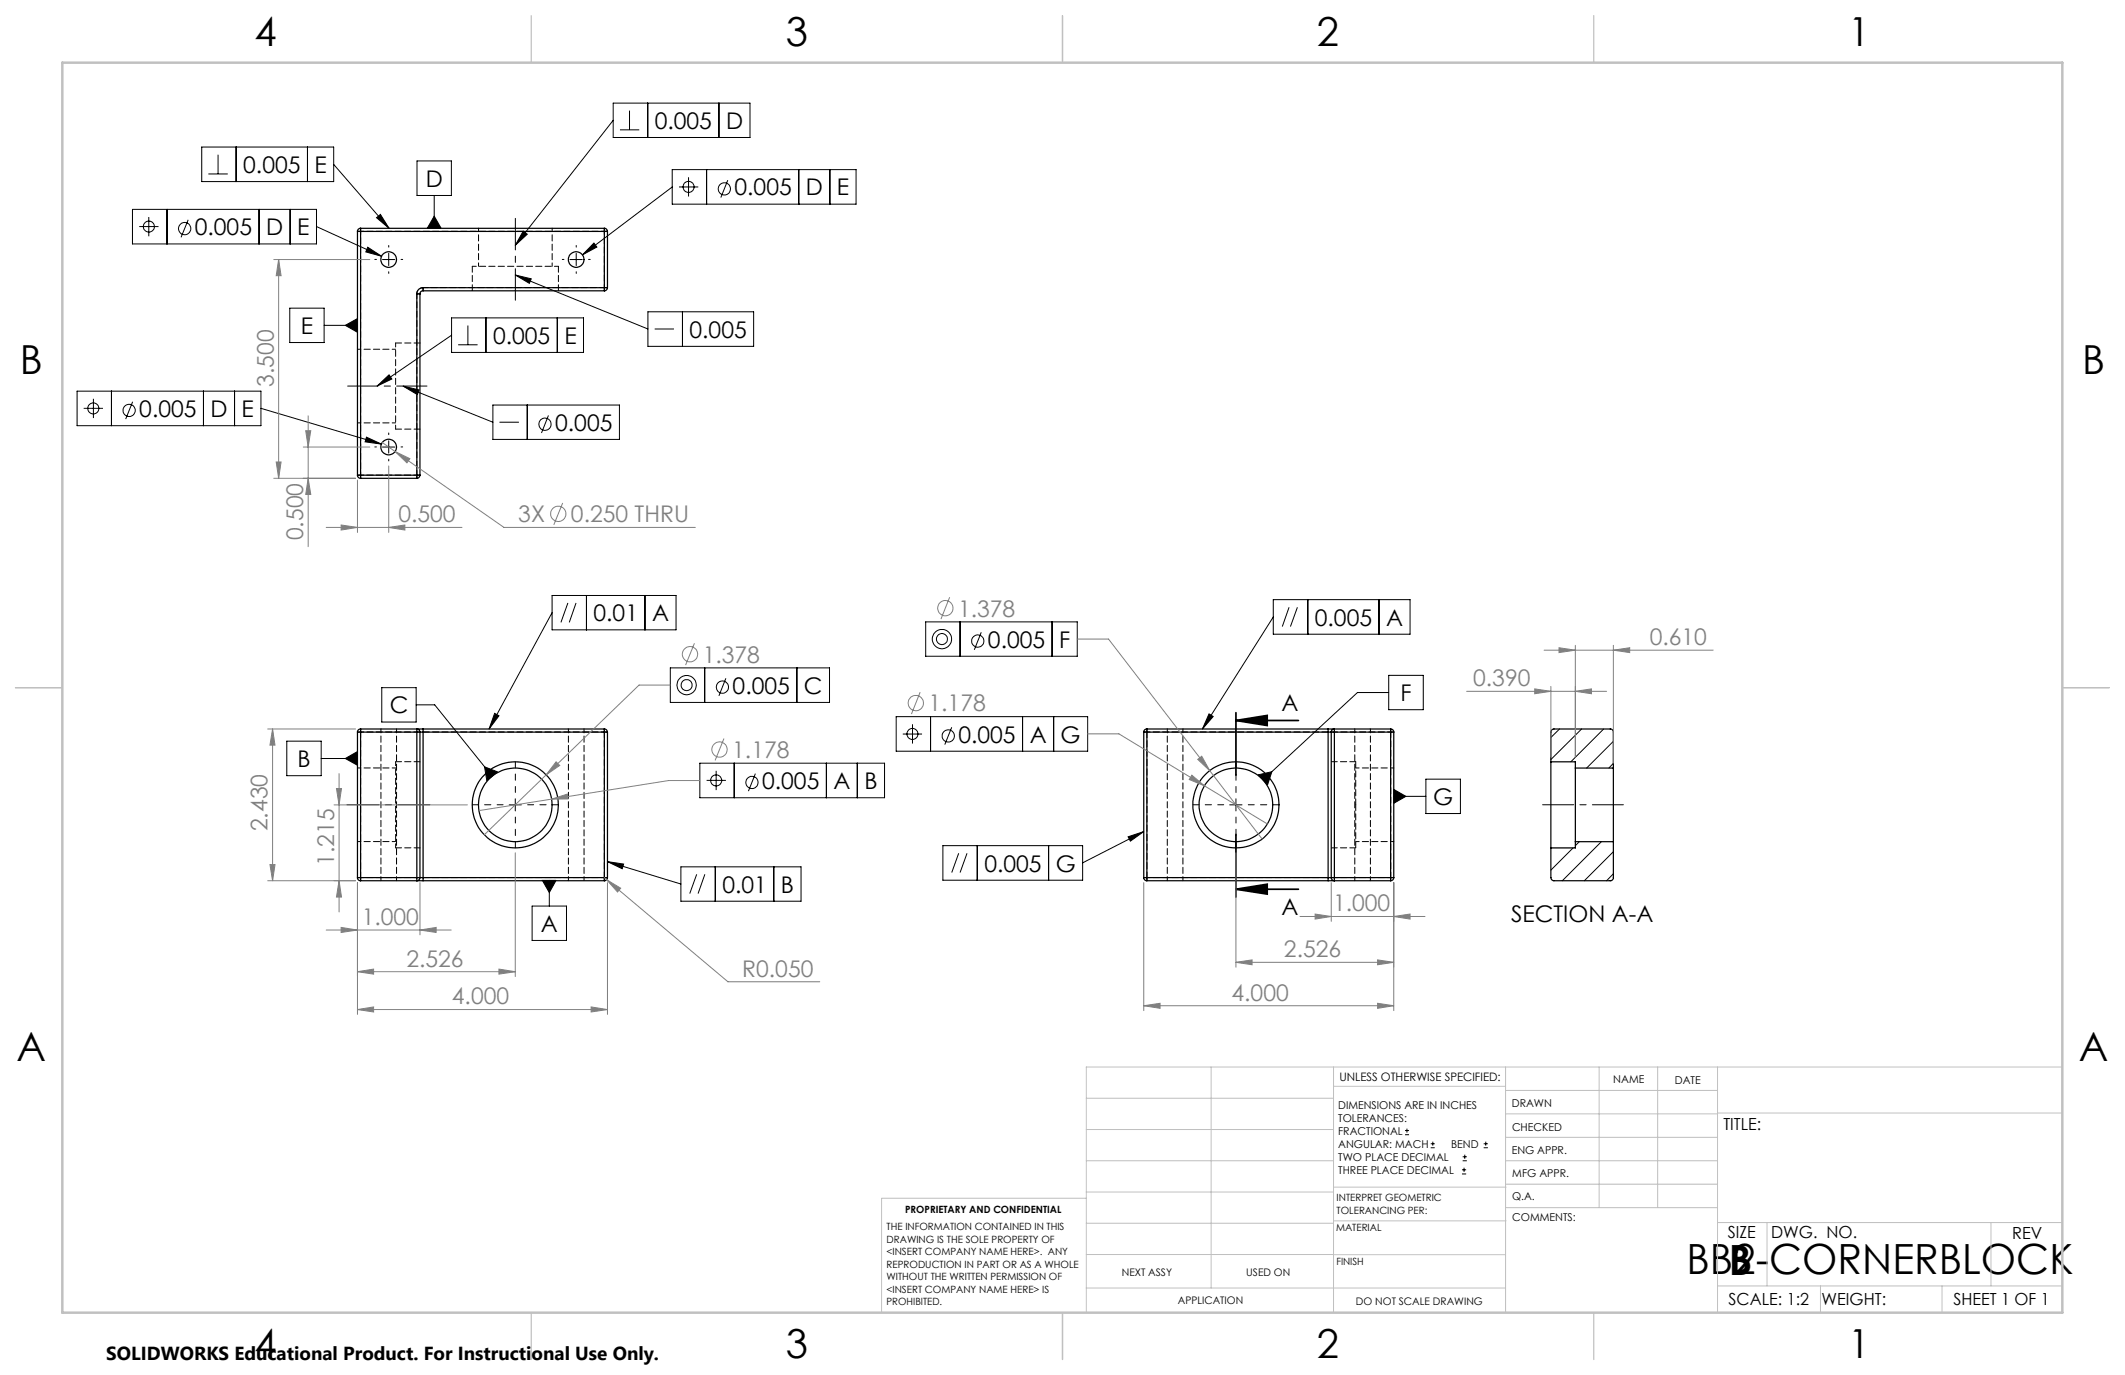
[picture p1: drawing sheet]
<svg xmlns="http://www.w3.org/2000/svg" width="432mm" height="279mm" viewBox="0 0 432 279" stroke-linecap="round" stroke-linejoin="round" font-family="sans-serif">
<g fill="none" stroke="#000" stroke-width=".25">
<path d="M72.6 47h.7M72.6 47v49.6M73.3 46.4v.6M73.3 46.4a.6 .6 0 0 0-.7 .6M73.3 47v49.6M73.3 46.4h49.5M73.3 47h49.5M84.7 59.7h.6M84.7 59.7v36.9M85.3 59.7v36.9M86 58.5a1.21 1.21 0 0 0-1.3 1.2M86 58.5v.6"/>
<path d="M86 59.1a.6 .6 0 0 0-.7 .6M86 58.5h36.8M86 59.1h36.8M122.8 47h.6M122.8 46.4v.6M122.8 46.4a.66 .66 0 0 1 .6 .6M122.8 58.5h.6M122.8 58.5v.6M122.8 47v11.5M123.4 58.5a.66 .66 0 0 1-.6 .6M123.4 47v11.5M72.6 96.6h.7"/>
<path d="M72.6 96.6a.6 .6 0 0 0 .7 .6M73.3 96.6v.6M73.3 96.6h11.4M73.3 97.2h11.4M84.7 96.6h.6M84.7 96.6v.6M85.3 96.6a.66 .66 0 0 1-.6 .6M72.6 148.8h.7M72.6 148.8v29.5M73.3 148.1v.7M73.3 148.1a.6 .6 0 0 0-.7 .7M73.3 148.1h11.4"/>
<path d="M73.3 148.8h11.4M73.3 148.8v29.5M84.7 148.1v.7M84.7 148.8h.6M84.7 148.1a.66 .66 0 0 1 .6 .7M84.7 148.1h1.3M84.7 148.8v29.5M85.3 148.8h.7M85.3 148.8v29.5M86 148.1v.7M86 148.1h36.8M86 148.8h36.8"/>
<path d="M86 148.8v29.5M122.8 148.1v.7M122.8 148.8h.6M122.8 148.1a.66 .66 0 0 1 .6 .7M122.8 148.8v29.5M123.4 148.8v29.5M232.4 148.8h.6M232.4 148.8v29.5M233 148.1v.7M233 148.1a.6 .6 0 0 0-.6 .7M233 148.1h36.9M233 148.8h36.9"/>
<path d="M233 148.8v29.5M269.9 148.8h.6M269.9 148.1v.7M269.9 148.1h1.2M269.9 148.8v29.5M270.5 148.8h.6M270.5 148.8v29.5M271.1 148.1v.7M271.1 148.1a.6 .6 0 0 0-.6 .7M271.1 148.1h11.5M271.1 148.8h11.5M271.1 148.8v29.5"/>
<path d="M282.6 148.1v.7M282.6 148.1a.6 .6 0 0 1 .6 .7M282.6 148.8h.6M282.6 148.8v29.5M283.2 148.8v29.5M315.1 154.8v-6a.66 .66 0 0 1 .7-.7h11.4a.6 .6 0 0 1 .6 .7v7.3M315.1 154.8v17.5M315.1 154.8h5v1.3M320.1 156.1v14.9M320.1 156.1h7.7M327.8 156.1v14.9M72.6 178.3h.7"/>
<path d="M72.6 178.3a.6 .6 0 0 0 .7 .7M73.3 178.3v.7M73.3 178.3h11.4M73.3 179h11.4M84.7 178.3v.7M84.7 178.3h.6M84.7 179h1.3M85.3 178.3a.66 .66 0 0 1-.6 .7M85.3 178.3h.7M86 178.3v.7M86 178.3h36.8M86 179h36.8"/>
<path d="M122.8 178.3v.7M122.8 178.3h.6M123.4 178.3a.66 .66 0 0 1-.6 .7M232.4 178.3h.6M232.4 178.3a.6 .6 0 0 0 .6 .7M233 178.3v.7M233 178.3h36.9M233 179h36.9M269.9 178.3h.6M269.9 178.3v.7M269.9 179h1.2M270.5 178.3h.6"/>
<path d="M270.5 178.3a.6 .6 0 0 0 .6 .7M271.1 178.3v.7M271.1 178.3h11.5M271.1 179h11.5M282.6 178.3v.7M282.6 178.3h.6M283.2 178.3a.6 .6 0 0 1-.6 .7M320.1 171v1.3h-5M320.1 171h7.7M327.8 171v7.3a.6 .6 0 0 1-.6 .7h-11.4a.66 .66 0 0 1-.7-.7v-6"/>
<circle cx="79" cy="52.7" r="1.58"/>
<circle cx="117.1" cy="52.7" r="1.58"/>
<circle cx="79" cy="90.8" r="1.58"/>
<circle cx="104.7" cy="163.5" r="8.7"/>
<circle cx="104.7" cy="163.5" r="7.5"/>
<circle cx="251.1" cy="163.5" r="8.7"/>
<circle cx="251.1" cy="163.5" r="7.5"/>
</g>
<path d="M113.5 54.1h-17.5M80.4 69.7v17.5M80.4 154.8v17.5" fill="none" stroke="#000" stroke-width=".2" stroke-dasharray="1.3 .6" stroke-dashoffset=".5"/>
<g fill="none" stroke="#000" stroke-width=".2" stroke-dasharray="1.3 .6">
<path d="M73.3 47v-.6M73.3 47h-.7M86 59.1v-.7M122.8 47v-.6M122.8 47h.6M122.8 58.4h.6M122.8 59.1v-.7M73.3 96.5h-.7M73.3 97.2v-.7M84.7 97.2v-.7M73.3 148.7v-.6M73.3 148.7h-.7"/>
<path d="M122.8 148.7v-.6M123.4 148.7h-.6M233.1 148.7h-.7M233.1 148.7v-.6M282.6 148.7v-.6M283.2 148.7h-.6M72.6 178.3h.7M73.3 179v-.7M122.8 179v-.7M122.8 178.3h.6M232.4 178.3h.7M233.1 179v-.7"/>
<path d="M282.6 179v-.7M282.6 178.3h.6"/>
</g>
<g fill="none" stroke="#000" stroke-width=".2" stroke-dasharray="1.3 .6" stroke-dashoffset=".1">
<path d="M96 54.1v5M113.5 59.1v-5M85.3 69.7h-4.9M80.4 87.2h4.9M85.3 154.8h-4.9M122.8 148.7v29.6M275.5 154.8h-5M282.6 148.7v29.6M73.3 178.3v-29.6M80.4 172.3h4.9M233.1 178.3v-29.6M270.5 172.3h5"/>
<path d="M275.5 163.5v-8.7M275.5 172.3v-8.8"/>
</g>
<g fill="none" stroke="#000" stroke-width=".2" stroke-dasharray="1.3 .6" stroke-dashoffset=".6">
<path d="M73.3 47h49.5M84.7 59.7a1.27 1.27 0 0 1 1.3-1.3M97.2 46.4v7.7M112.2 54.1v-7.7M122.8 47v11.4M80.4 71h-7.8M72.6 85.9h7.8M73.3 96.5v-49.5M84.7 96.5h-11.4M73.3 148.7h49.5M80.4 156h-7.8M233.1 148.7h49.5"/>
<path d="M283.2 156h-7.7M72.6 171h7.8M122.8 178.3h-49.5M275.5 171h7.7M282.6 178.3h-49.5"/>
</g>
<path d="M77.4 148.1v30.9M115.5 148.1v30.9M237.2 148.1v30.9M275.3 148.1v30.9M80.6 179v-30.9M118.7 179v-30.9M240.4 179v-30.9M278.5 179v-30.9" fill="none" stroke="#000" stroke-width=".2" stroke-dasharray="1.3 .6" stroke-dashoffset=".4"/>
<path d="M84.7 59.7v36.8M85.3 59.7h-.6M122.8 58.4h-36.8M85.3 96.5h-.6" fill="none" stroke="#000" stroke-width=".2" stroke-dasharray="1.3 .6" stroke-dashoffset=".3"/>
<g fill="none" stroke="#000" stroke-width=".2">
<path d="M41 29.9h26.8v7h-26.8zM42.3 35.3h4M44.3 31.4v3.9M48 29.9v7M62.5 29.9v7M67.8 33.4l11.3 13M84.7 32.7h7v7h-7zM88.2 39.7v6.7M124.6 21h27.8v6.9h-27.8zM124.6 24.4l-19.9 25.4M126 26.4h3.9M127.9 22.5v3.9"/>
<path d="M131.6 21v6.9M136.6 34.5h37.4v7h-37.4zM136.6 38l-18.2 13.8M138 38h3.9M139.9 36v3.9M143.6 34.5v7M146.1 21v6.9M147.9 36.6l-1.4 3.5M162.3 34.5v7M168.6 34.5v7M26.9 42.5h37.4v7.1h-37.4zM28.3 46h3.9"/>
<path d="M30.2 44.1v3.9M33.9 42.5v7.1M38.2 44.7l-1.4 3.5M52.6 42.5v7.1M58.9 42.5v7.1M64.3 46l13.2 6.1M74.7 50.2l2.8 1.9-3.2-.9zM76.5 44.2l.8-.6 1.8 2.8zM77.7 52.7h2.5M79 51.5v2.5M88.2 43.9l1.4 2.5h-2.8zM104.7 55.9l27 11"/>
<path d="M104.7 55.9l3.3 .8-.4 .9zM106.3 47l.8 .6-2.4 2.2zM115.8 52.7h2.5M117.1 51.5v2.5M120.7 49.4l.6 .8-2.9 1.6zM15.7 79.5h37.3v7h-37.3zM22.6 79.5v7M41.3 79.5v7M47.7 79.5v7M58.9 62.6h7v7h-7zM65.9 66.1h6.7M70.2 66.1l2.4-1.4v2.8z"/>
<path d="M76.6 78.5l2.5-2.3 .5 .8zM81.9 78.5l18.3 7.3M81.9 78.5l3.3 .7-.4 1zM91.8 64.6h26.8v7h-26.8zM91.8 68.1l-15.2 10.4M93.1 70.1h3.9M95.1 66.1v4M98.7 64.6v7M113.2 64.6v7M131.7 63.4h21.4v7h-21.4zM133 66.9h3.9M138.7 63.4v7"/>
<path d="M17 83h3.9M19 81v3.9M27 81.6l-1.5 3.6M53 83l24.5 7.2M74.5 88.8l3 1.4-3.3-.4zM77.7 90.8h2.5M79 89.6v2.5M100.2 82.3h25.7v7h-25.7zM101.5 85.8h3.9M107.1 82.3v7M111.4 84.4l-1.4 3.6M77.6 139.7h7v7h-7z"/>
<path d="M112.2 121h25.2v7h-25.2zM112.2 124.5l-12.8 23.6M115.4 122.5l-1.4 4M117.1 122.5l-1.4 4M119.2 121v7M131.1 121v7M136.2 135.7h32.4v7h-32.4zM143.2 135.7v7M147.5 137.8l-1.4 3.6M161.9 135.7v7M188.1 126.4h30.8v6.9h-30.8zM195.1 126.4v6.9"/>
<path d="M199.4 128.5l-1.4 3.5M213.8 126.4v6.9M258.7 121.8h27.8v7.1h-27.8zM258.7 125.4l-14.4 22.7M261.9 123.4l-1.3 3.9M263.6 123.4l-1.4 3.9M265.7 121.8v7.1M280.2 121.8v7.1M282.2 137.2h7v7h-7zM58.3 150.6h7v7h-7zM65.3 154.1h7.3M70.2 154.1l2.4-1.4v2.8z"/>
<path d="M84.6 143.2h3.7l11.7 14.5M98.5 155.8l2.6 1-2.2 1.8zM100.5 145l.9 .5-2 2.6zM142.2 155.1h37.5v7h-37.5zM143.6 158.6h3.9M145.5 156.6v3.9M149.2 155.1v7M153.5 157.2l-1.4 3.6M167.9 155.1v7M174.2 155.1v7M182.1 145.6h38.9v7h-38.9zM183.4 149.2h4"/>
<path d="M185.4 147.2v3.9M189.1 145.6v7M193.4 147.8l-1.4 3.5M207.8 145.6v7M214.1 145.6v7M245.7 145.1l.8 .5-2.2 2.5zM255.7 157.4l2.7-.6-.8 2.7zM282.2 140.7h-6.4l-19.2 17.8M289.7 158.3h7.1v7h-7.1zM316.9 148.1l-1.8 1.8M321.4 148.1l-6.3 6.2M325.9 148.1l-6.7 6.7"/>
<path d="M327.8 150.6l-5.4 5.5M327.8 155.1l-.9 1M103.5 163.5h2.4M104.7 162.3v2.5M110.2 178.9h2.8l-1.4 2.5zM111.6 178.9v5.2M123.4 175.1l15 4.5M123.4 175.1l3.3 .5-.3 .9zM138.4 176.1h24.4v7h-24.4zM141.6 177.7l-1.4 3.9M143.2 177.7l-1.3 3.9M145.3 176.1v7"/>
<path d="M157.2 176.1v7M191.6 171.8h28.4v7.1h-28.4zM194.8 173.4l-1.4 3.9M196.5 173.4l-1.4 3.9M198.6 171.8v7.1M213.1 171.8v7.1M229.2 170l3.2-1-2.7 1.9zM232.4 169l-12.4 6.3M249.9 163.5h2.5M251.1 162.3v2.5M283.2 160.4l2.5 1.4-2.5 1.4zM283.2 161.8h6.5"/>
<path d="M315.1 172.3h.1M319.7 172.3l-4.6 4.5M320.9 171l-.8 .8M325.4 171l-7.9 8M327.8 173.1l-5.9 5.9M327.8 177.6l-1.3 1.4M108.1 184.1h7v7h-7zM285.5 230.6h.8M285.5 229.7h.8M285.9 229.3v.9M290.7 233.2h.8M290.7 232.4h.8"/>
<path d="M291.1 232v.8M297.1 238.5h.8M297.1 237.7h.8M297.2 235.9h.9M297.2 235.1h.9M297.5 237.3v.8M297.6 234.6v.9M301.5 233.2h.8M301.5 232.4h.8M301.9 232v.8"/>
<circle cx="139.9" cy="38" r="1.12"/>
<circle cx="147.2" cy="38.4" r="1.25"/>
<circle cx="30.2" cy="46" r="1.12"/>
<circle cx="37.5" cy="46.5" r="1.26"/>
<circle cx="19" cy="83" r="1.12"/>
<circle cx="26.2" cy="83.4" r="1.24"/>
<circle cx="110.7" cy="86.2" r="1.25"/>
<circle cx="139.5" cy="139.2" r="1.12"/>
<circle cx="139.5" cy="139.2" r="1.96"/>
<circle cx="146.8" cy="139.6" r="1.25"/>
<circle cx="191.4" cy="129.9" r="1.12"/>
<circle cx="191.4" cy="129.9" r="1.96"/>
<circle cx="198.7" cy="130.3" r="1.24"/>
<circle cx="145.5" cy="158.6" r="1.12"/>
<circle cx="152.8" cy="159" r="1.25"/>
<circle cx="185.4" cy="149.1" r="1.12"/>
<circle cx="192.7" cy="149.5" r="1.24"/>
</g>
<g fill="none" stroke="#808080" stroke-width=".2">
<path d="M55.6 52.7h19.5M56.6 52.7l.5 3.3h-1zM56.6 52.7v44.5M55.6 97.2h16.6M56.1 93.9h1l-.5 3.3zM61.6 90.8h13.5M62.1 87.5h1l-.5 3.3zM62.6 97.2l.5 3.3h-1zM62.6 84.5v26.6M72.6 97.5v10.7M77.7 89.9l2.6 1.9M79 94.7v13.5"/>
<path d="M80.3 91.8l3 1.4-.6 .9zM80.3 91.8l22.1 15.4h38.9M66.3 107.2h27.6M69.3 106.7l3.3 .5-3.3 .5zM79 107.2l3.3-.5v1zM114.3 102.2l-1.8 4.4M136.2 139.2h-6.3l-31.5 30.4M141.1 130.7l-1.8 4.4M193 121.4l-1.8 4.4M218.9 129.9h6.3l20.6 26.7M311.9 140l3.2 .5-3.2 .5zM313.8 132.1h34.3"/>
<path d="M315.1 139.5v14.3M316.8 131.6l3.3 .5-3.3 .5zM320.1 131.1v22.7M327.8 132.1l3.4-.5v1zM327.8 131.1v24M54.4 148.1h17.8M55.4 148.1l.5 3.3h-1zM55.4 148.1v30.9M68.9 157.2v28.1M113 154.8l.7 .7-2.7 1.9zM142.2 158.6h-6.3l-38.6 6.1M147.1 150.1l-1.8 4.4"/>
<path d="M187 140.7l-1.8 4.4M221 149.1h6.4l17.3 10.6M242.2 157.5l2.5 2.2-3-1.3zM243.4 154.3l.8-.6 1.6 2.9zM244.7 159.7l12.8 7.7M245.8 156.6l10.7 13.9M298 140.5h28.5M320.1 140.5l3.3-.5v1zM54.4 179h17.8M54.9 175.7h1l-.5 3.3zM67.9 163.5h27.1M68.4 160.2h1l-.5 3.3z"/>
<path d="M68.9 179l.5 3.3h-1zM72.6 179.4v26.7M85.3 179.4v10.6M104.7 173.3v25.1M112.1 162.4l3.2-1 .1 .9zM122.8 178.3l.5 .5M123.3 178.8l2.8 1.7-.6 .8zM123.3 178.8l24.6 20.7h18.7M123.4 179.4v26.7M232.4 179.4v26M251.1 173.3v23.2M270.5 179.4v7.8"/>
<path d="M283.2 179.4v26M66.3 189h25.4M69.3 188.5l3.3 .5-3.3 .5zM72.6 197.4l3.3-.5v1zM72.6 197.4h32.1M85.3 189l3.3-.5v1zM101.4 196.9l3.3 .5-3.3 .5zM251.1 195.5l3.3-.4v.9zM251.1 195.5h32.1M264.2 186.2h25.4M267.2 185.7l3.3 .5-3.3 .6zM279.9 195.1l3.3 .4-3.3 .5z"/>
<path d="M283.2 186.2l3.3-.5v1.1zM72.6 205.1l3.3-.5v1zM72.6 205.1h50.8M120.1 204.6l3.3 .5-3.3 .5zM232.4 204.4l3.3-.5v1zM232.4 204.4h50.8M279.9 203.9l3.3 .5-3.3 .5z"/>
<circle cx="113.5" cy="104.4" r="1.55"/>
<circle cx="140.2" cy="132.9" r="1.56"/>
<circle cx="192.1" cy="123.6" r="1.55"/>
<circle cx="146.2" cy="152.3" r="1.56"/>
<circle cx="186.1" cy="142.9" r="1.55"/>
</g>
<path d="M251.1 146.4l6.4-1v2zM251.1 146.4h12.7M251.1 144.8v12.7M251.1 169.5v12.8M251.1 180.7l6.4-1v2zM251.1 180.7h12.7" fill="none" stroke="#000" stroke-width=".35"/>
<path d="M102.2 163.5h-6.2M104.7 161v-6.2M104.7 166v6.3M107.2 163.5h6.3M248.7 163.5h-6.3M251.2 161v-6.2M251.2 166v6.3M253.7 163.5h6.2" fill="none" stroke="#000" stroke-width=".2" stroke-dasharray="15.2 1.3 1.3 1.3" stroke-dashoffset="14"/>
<path d="M329.9 163.5h-16.4" fill="none" stroke="#000" stroke-width=".2" stroke-dasharray="15.2 1.3 1.3 1.3" stroke-dashoffset="8.9"/>
<path d="M87.3 163.5h-16.8" fill="none" stroke="#000" stroke-width=".2" stroke-dasharray="15.2 1.3 1.3 1.3" stroke-dashoffset="8.7"/>
<path d="M70.6 78.4h16.2" fill="none" stroke="#000" stroke-width=".2" stroke-dasharray="15.2 1.3 1.3 1.3" stroke-dashoffset="9.1"/>
<path d="M104.7 61v-16.6" fill="none" stroke="#000" stroke-width=".2" stroke-dasharray="15.2 1.3 1.3 1.3" stroke-dashoffset="8.8"/>
<path d="M76.5 52.7h-.3M79 50.2v-.3M79 55.2v.4M81.5 52.7h.3M114.6 52.7h-.3M117.1 50.2v-.3M117.1 55.2v.4M119.6 52.7h.3M76.5 90.8h-.3M79 88.3v-.3M79 93.3v.4M81.5 90.8h.3" fill="none" stroke="#000" stroke-width=".2" stroke-dasharray="15.2 1.3 1.3 1.3"/>
<g fill="none" stroke="#c0c0c0" stroke-width=".2">
<path d="M246.1 216.8v44.9M271 216.8v49.9M305.9 216.8v49.9M324.9 216.8v28.6M336.8 216.8v28.6M349 216.8v49.9M419.1 216.8h-198.4v49.9M220.7 235.9h50.3M220.7 229.5h50.3M220.7 223.2h50.3M271 220.7h34.9M305.9 231.1h43.1"/>
<path d="M305.9 226.3h43.1M305.9 221.6h43.1M305.9 235.9h43.1M349 226.2h70.1M220.7 248.6h50.3M220.7 242.2h50.3M220.7 254.9h50.3M220.7 243.5h-41.6v23.2M271 255h34.9M271 248.1h35M271 241.2h35M305.9 240.6h43.1"/>
<path d="M306 245.4h43M349 248.4h70.1M359.1 248.4v12.9M404.6 248.4v12.9M220.7 261.7h85.2M349 261.3h70.1M369.9 261.3v5.4M394.6 261.3v5.4"/>
</g>
<path d="M108 3.2v9.5M215.9 3.2v9.5M323.8 3.2v9.5M3.1 139.7h9.6M419.1 139.7h9.5M108 266.7v9.6M215.9 266.7v9.6M323.8 266.7v9.6" fill="none" stroke="#c0c0c0" stroke-width=".25"/>
<path d="M12.7 12.7h406.4v254h-406.4z" fill="none" stroke="#c0c0c0" stroke-width=".5"/>
<g fill="#000">
<path d="M100.5 145l.9 .5-2 2.6zM123.4 175.1l3.3 .5-.3 .9zM110.2 178.9l1.4 2.5 1.4-2.5zM70.2 154.1l2.4 1.4v-2.8zM98.5 155.8l2.6 1-2.2 1.8zM106.3 47l.8 .6-2.4 2.2zM76.6 78.5l2.5-2.3 .5 .8zM76.5 44.2l.8-.6 1.8 2.8zM81.9 78.5l3.3 .7-.4 1zM104.7 55.9l3.3 .8-.4 .9zM74.7 50.2l2.8 1.9-3.2-.9zM74.5 88.8l3 1.4-3.3-.4zM120.7 49.4l.6 .8-2.9 1.6zM88.2 43.9l1.4 2.5h-2.8zM70.2 66.1l2.4 1.4v-2.8zM245.7 145.1l.8 .5-2.2 2.5zM229.2 170l3.2-1-2.7 1.9zM255.7 157.4l2.7-.6-.8 2.7zM283.2 160.4l2.5 1.4-2.5 1.4z"/>
<path d="M251.1 146.4l6.4-1v2zM251.1 180.7l6.4-1v2z"/>
</g>
<g fill="#808080">
<path d="M283.2 186.2l3.3-.5v1.1zM267.2 185.7l3.3 .5-3.3 .6zM279.9 203.9l3.3 .5-3.3 .5zM232.4 204.4l3.3-.5v1z"/>
<path d="M72.6 205.1l3.3-.5v1zM120.1 204.6l3.3 .5-3.3 .5zM113 154.8l-2 2.6 2.7-1.9zM112.1 162.4l3.3-.1-.1-.9zM123.3 178.8l2.2 2.5 .6-.8zM69.3 188.5l3.3 .5-3.3 .5zM85.3 189l3.3-.5v1zM72.6 197.4l3.3-.5v1zM101.4 196.9l3.3 .5-3.3 .5zM80.3 91.8l2.4 2.3 .6-.9zM251.1 195.5l3.3-.4v.9zM279.9 195.1l3.3 .4-3.3 .5zM242.2 157.5l-.5 .9 3 1.3zM243.4 154.3l2.4 2.3-1.6-2.9zM311.9 140l3.2 .5-3.2 .5zM320.1 140.5l3.3-.5v1zM316.8 131.6l3.3 .5-3.3 .5zM327.8 132.1l3.4-.5v1z"/>
<path d="M79 107.2l3.3-.5v1zM69.3 106.7l3.3 .5-3.3 .5z"/>
<path d="M54.9 175.7h1l-.5 3.3zM55.4 148.1l.5 3.3h-1z"/>
<path d="M68.4 160.2h1l-.5 3.3zM68.9 179l.5 3.3h-1z"/>
<path d="M62.1 87.5h1l-.5 3.3zM62.6 97.2l.5 3.3h-1zM56.6 52.7l.5 3.3h-1zM56.1 93.9h1l-.5 3.3z"/>
</g>
<g font-size="8.5">
<text x="342.7" y="258.9">BB2-CORNERBLOCK</text>
<text x="351.3" y="259">B</text>
</g>
<g font-size="8.1">
<text x="51.7" y="9.3">4</text>
<text x="159.7" y="9.3">3</text>
<text x="267.6" y="9.3">2</text>
<text x="375.6" y="9.3">1</text>
<text x="4" y="76">B</text>
<text x="423.1" y="76">B</text>
<text x="3.3" y="215.7">A</text>
<text x="422.4" y="215.7">A</text>
<text x="51.7" y="276">4</text>
<text x="159.7" y="276">3</text>
<text x="267.6" y="276">2</text>
<text x="375.6" y="276">1</text>
</g>
<g font-size="4.7">
<text x="133" y="26.2">0.005</text>
<text x="147.5" y="26.2">D</text>
<text x="49.4" y="35.1">0.005</text>
<text x="63.9" y="35.1">E</text>
<text x="86.5" y="38">D</text>
<text x="149.3" y="39.7">0.005</text>
<text x="163.7" y="39.7">D</text>
<text x="170.1" y="39.7">E</text>
<text x="39.6" y="47.8">0.005</text>
<text x="54.1" y="47.8">D</text>
<text x="60.4" y="47.8">E</text>
<text x="61.1" y="67.9">E</text>
<text x="100.2" y="69.9">0.005</text>
<text x="114.7" y="69.9">E</text>
<text x="140.1" y="68.6">0.005</text>
<text x="28.3" y="84.7">0.005</text>
<text x="42.8" y="84.7">D</text>
<text x="49.1" y="84.7">E</text>
<text x="112.8" y="87.5">0.005</text>
<text x="120.6" y="126.2">0.01</text>
<text x="132.5" y="126.2">A</text>
<text x="200.8" y="131.6">0.005</text>
<text x="215.2" y="131.6">F</text>
<text x="267.2" y="127.1">0.005</text>
<text x="281.7" y="127.1">A</text>
<text x="148.9" y="141">0.005</text>
<text x="163.3" y="141">C</text>
<text x="284.6" y="142.5">F</text>
<text x="79.2" y="145">C</text>
<text x="260.4" y="144.4">A</text>
<text x="60.4" y="155.9">B</text>
<text x="194.8" y="150.9">0.005</text>
<text x="209.2" y="150.9">A</text>
<text x="215.5" y="150.9">G</text>
<text x="154.9" y="160.3">0.005</text>
<text x="169.3" y="160.3">A</text>
<text x="175.6" y="160.3">B</text>
<text x="291.2" y="163.6">G</text>
<text x="200" y="177.1">0.005</text>
<text x="214.5" y="177.1">G</text>
<text x="146.8" y="181.4">0.01</text>
<text x="158.7" y="181.4">B</text>
<text x="260.4" y="186">A</text>
<text x="109.9" y="189.4">A</text>
<text x="307.1" y="187.3">SECTION A-A</text>
</g>
<g font-size="4.7" fill="#808080">
<text x="55.6" y="78.6" transform="rotate(-90 55.6 78.6)">3.500</text>
<text x="81" y="106.2">0.500</text>
<text x="105.3" y="106.1">3X</text>
<text x="116" y="106.1">0.250 THRU</text>
<text x="61.6" y="109.8" transform="rotate(-90 61.6 109.8)">0.500</text>
<text x="194.7" y="125.3">1.378</text>
<text x="335.2" y="131.1">0.610</text>
<text x="142.8" y="134.6">1.378</text>
<text x="299.4" y="139.4">0.390</text>
<text x="188.7" y="144.6">1.178</text>
<text x="148.8" y="154">1.178</text>
<text x="54.4" y="168.9" transform="rotate(-90 54.4 168.9)">2.430</text>
<text x="67.9" y="176" transform="rotate(-90 67.9 176)">1.215</text>
<text x="270.9" y="185.2">1.000</text>
<text x="73.5" y="187.9">1.000</text>
<text x="82.6" y="196.4">2.526</text>
<text x="260.9" y="194.5">2.526</text>
<text x="150.8" y="198.4">R0.050</text>
<text x="250.3" y="203.3">4.000</text>
<text x="91.8" y="204.1">4.000</text>
</g>
<text font-size="3.8" x="21.6" y="276.3">SOLIDWORKS Educational Product. For Instructional Use Only.</text>
<g font-size="3.4">
<text x="350.2" y="229.5">TITLE:</text>
<text x="351.1" y="251.6">SIZE</text>
<text x="359.9" y="251.6">DWG. NO.</text>
<text x="408.9" y="251.7">REV</text>
<text x="351.2" y="265.2">SCALE: 1:2</text>
<text x="370.1" y="265.3">WEIGHT:</text>
<text x="396.9" y="265.2">SHEET 1 OF 1</text>
</g>
<text font-size="2.4" x="272.2" y="219.7">UNLESS OTHERWISE SPECIFIED:</text>
<g font-size="2.2">
<text x="327.8" y="220.1">NAME</text>
<text x="340.3" y="220.2">DATE</text>
<text x="271.9" y="225.3">DIMENSIONS ARE IN INCHES</text>
<text x="271.9" y="227.9">TOLERANCES:</text>
<text x="307.2" y="224.9">DRAWN</text>
<text x="271.9" y="230.6">FRACTIONAL</text>
<text x="271.9" y="233.2">ANGULAR: MACH</text>
<text x="294.9" y="233.2">BEND</text>
<text x="307.3" y="229.8">CHECKED</text>
<text x="271.9" y="235.9">TWO PLACE DECIMAL</text>
<text x="271.9" y="238.5">THREE PLACE DECIMAL</text>
<text x="307.2" y="234.5">ENG APPR.</text>
<text x="307.3" y="239.2">MFG APPR.</text>
<text x="307.3" y="243.9">Q.A.</text>
<text x="307.3" y="248.1">COMMENTS:</text>
</g>
<g font-size="2.1">
<text x="227.9" y="259.2">NEXT ASSY</text>
<text x="253.3" y="259.2">USED ON</text>
<text x="239.3" y="265">APPLICATION</text>
<text x="275.5" y="265.1">DO NOT SCALE DRAWING</text>
</g>
<g font-size="2">
<text x="271.6" y="244.1">INTERPRET GEOMETRIC</text>
<text x="180.2" y="250">THE INFORMATION CONTAINED IN THIS</text>
<text x="183.9" y="246.4">PROPRIETARY AND CONFIDENTIAL</text>
<text x="271.5" y="250.2">MATERIAL</text>
<text x="271.6" y="246.6">TOLERANCING PER:</text>
<text x="180.2" y="252.5">DRAWING IS THE SOLE PROPERTY OF</text>
<text x="180.2" y="255.1">&lt;INSERT COMPANY NAME HERE&gt;. ANY</text>
<text x="180.2" y="257.6">REPRODUCTION IN PART OR AS A WHOLE</text>
<text x="271.5" y="257">FINISH</text>
<text x="180.2" y="260.1">WITHOUT THE WRITTEN PERMISSION OF</text>
<text x="180.2" y="262.6">&lt;INSERT COMPANY NAME HERE&gt; IS</text>
<text x="180.2" y="265.2">PROHIBITED.</text>
</g>
</svg>
